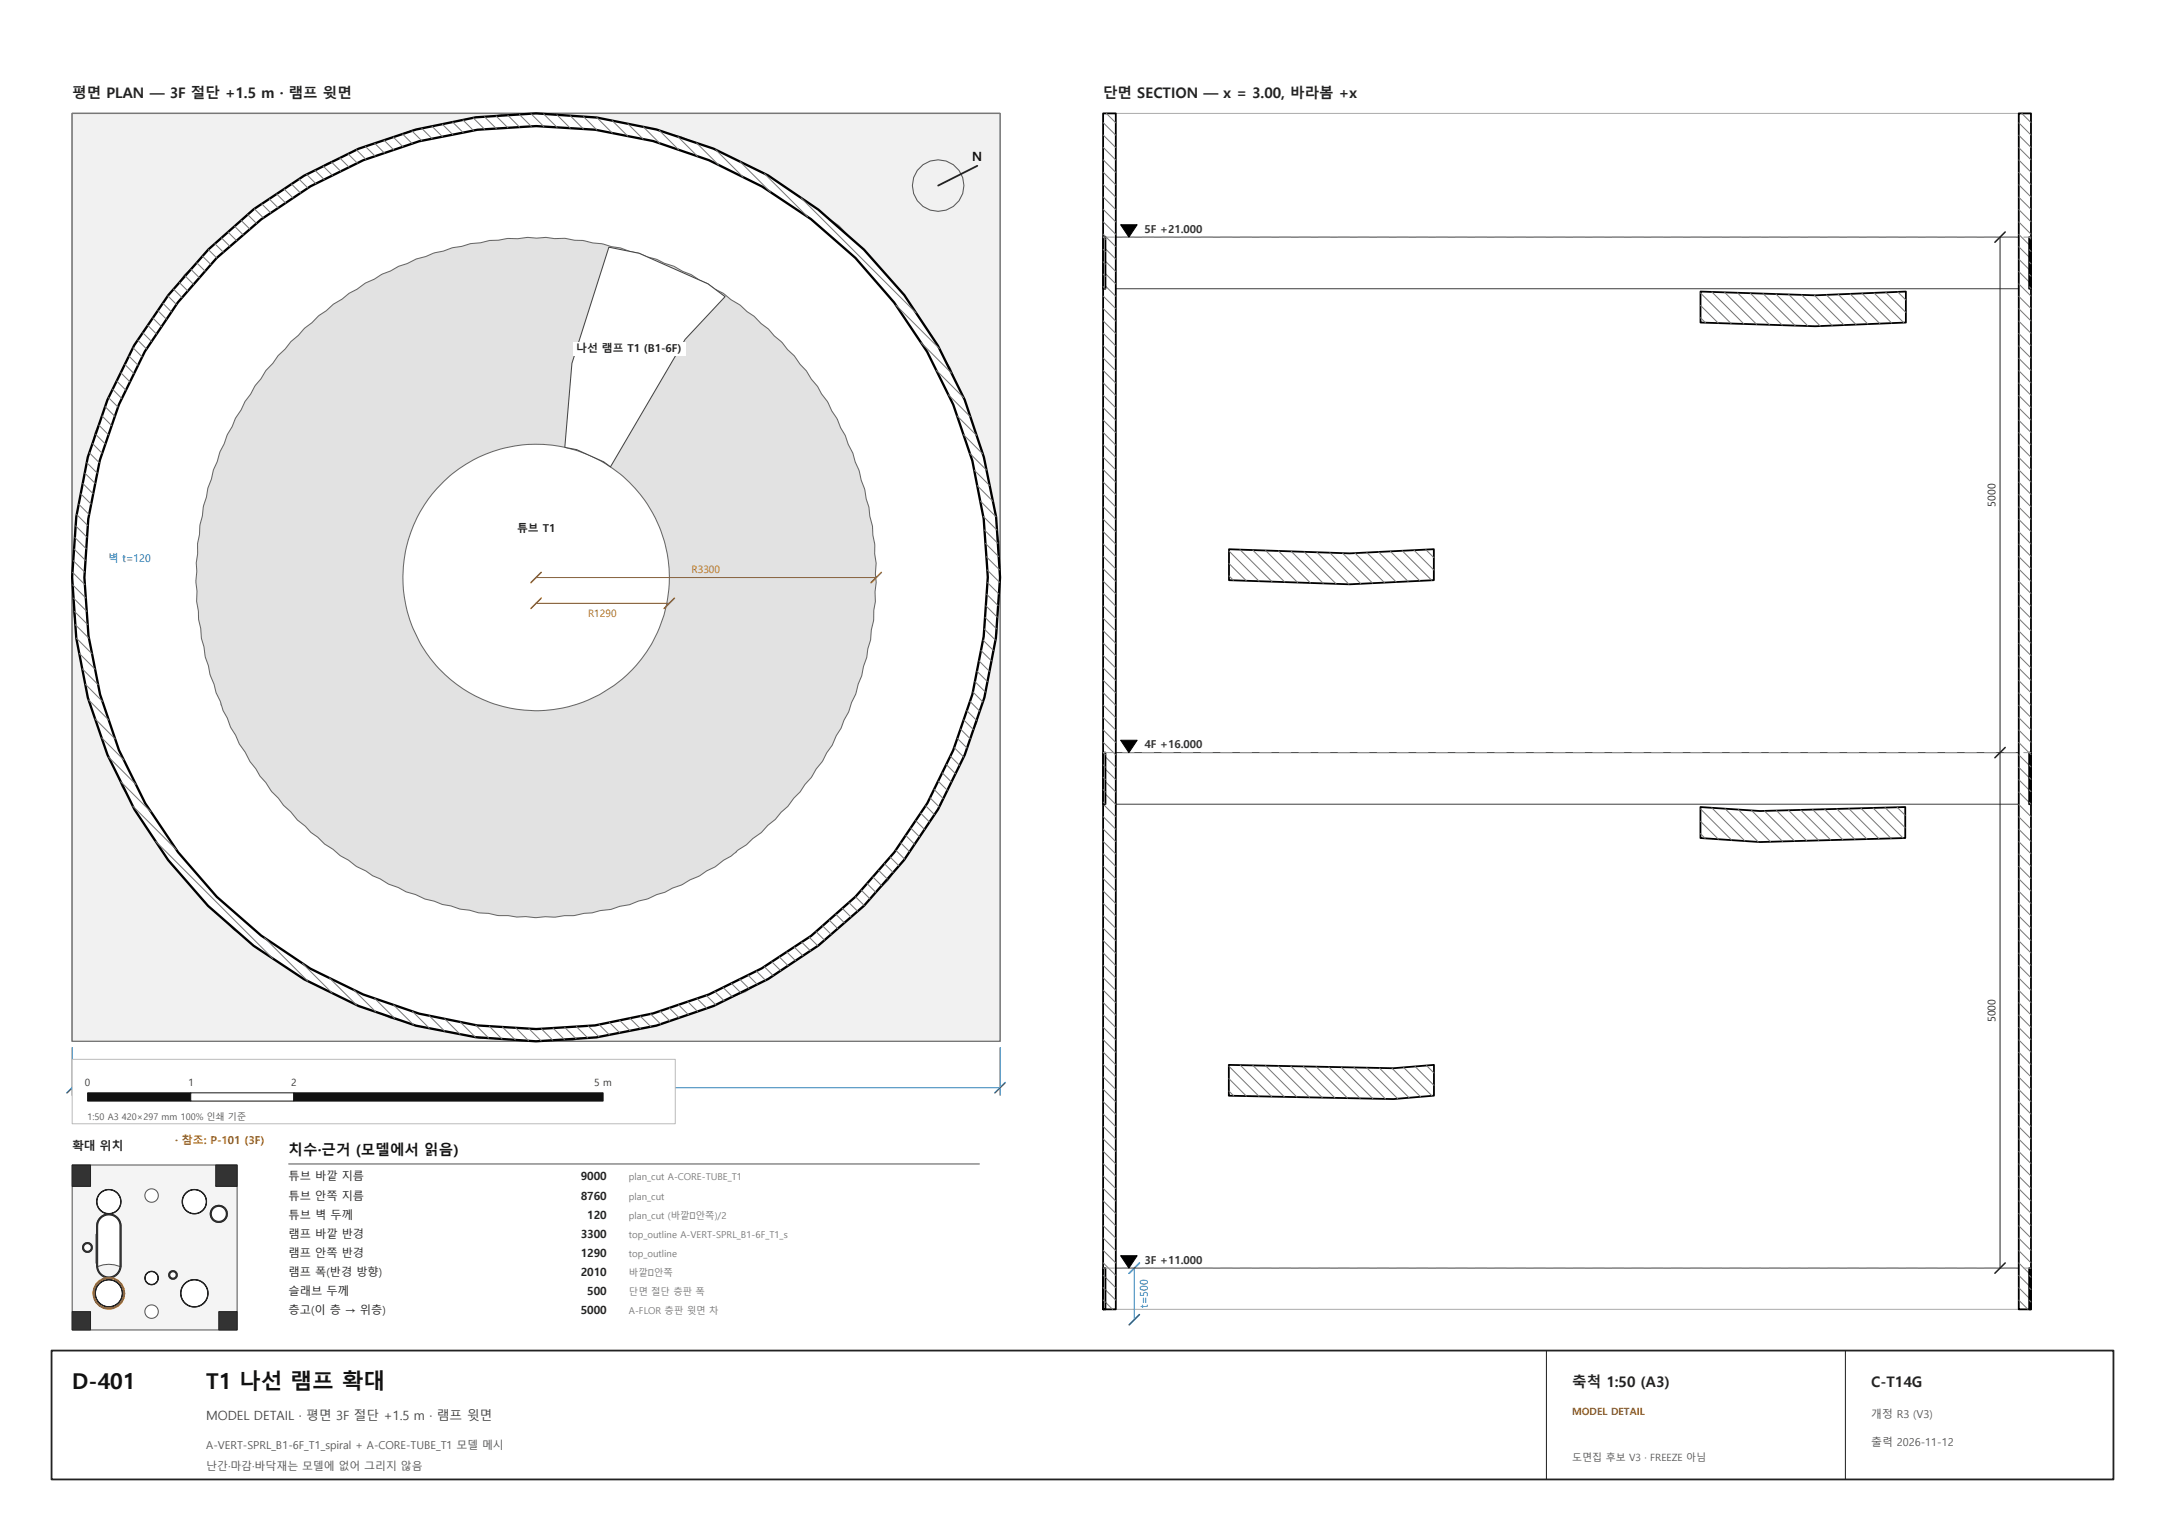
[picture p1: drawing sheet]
<svg xmlns="http://www.w3.org/2000/svg" width="420mm" height="297mm" viewBox="0 0 420 297" stroke-linecap="round" stroke-linejoin="round" font-family="sans-serif">
<path d="M14 22h180v180h-180z" fill="none" stroke="#aaa" stroke-width=".19"/>
<g fill="#f1f1f1" stroke="#777" stroke-width=".25">
<path d="M14 22h180v180h-90l34.4-6.8 29.2-19.5 19.6-29.2 6.8-34.5-6.8-34.4-19.6-29.2-29.2-19.5-34.4-6.8-34.4 6.8-29.2 19.5-19.5 29.2-6.9 34.4 6.8 34.5 19.6 29.2 29.2 19.5 34.4 6.8h-90z" fill-rule="evenodd"/>
<path d="M14 22h180v180h-180zM35.8 53.3l-10.2 14.5-7.1 16.1-3.8 17.2-.4 17.7 3 17.4 6.4 16.4 9.4 14.9 12.2 12.8 14.5 10.1 16.1 7.1 17.2 3.9 17.7 .4 17.3-3.1 16.5-6.3 14.8-9.5 12.9-12.2 10.1-14.4 7.1-16.2 3.8-17.2 .5-17.6-3.1-17.4-6.4-16.4-9.4-14.9-12.2-12.8-14.4-10.2-16.2-7.1-17.2-3.8-17.6-.4-17.4 3-16.4 6.4-15 9.5z" fill-rule="evenodd"/>
</g>
<path d="M56.4 66.3l1.5-1.2a9.4 9.4 0 0 1 2.6-2.5 8.9 8.9 0 0 1 2.8-2.3l1.4-1.3 1.7-1 1.3-1.1 1.6-.8a9.9 9.9 0 0 1 3.3-2 8.8 8.8 0 0 1 3.2-1.5l1.5-.9 1.7-.6 1.8-.9 1.8-.4a9.3 9.3 0 0 1 3.4-1.1 9.4 9.4 0 0 1 3.6-.9l1.7-.5 1.9-.2 1.8-.5h1.7l1.7-.3a12.5 12.5 0 0 0 4-.3l1.7 .2 1.8-.2 1.7 .3 2-.1 1.9 .4a9.3 9.3 0 0 1 3.5 .5 9.6 9.6 0 0 1 3.6 .7l1.8 .3 1.8 .7 1.8 .3 1.6 .7a8.8 8.8 0 0 1 3.3 1.3l1.8 .6 1.8 .9 1.6 .7 1.6 1 1.6 .8 1.4 1a9.4 9.4 0 0 1 3.1 2 9.7 9.7 0 0 1 3.1 2.4l1.4 .9 1.3 1.4 1.5 1 1.1 1.4a9.3 9.3 0 0 1 2.6 2.6 9.5 9.5 0 0 1 2.4 2.9l1.2 1.2 1 1.7 1.2 1.4 .8 1.4a9.6 9.6 0 0 1 2 3.3 9.4 9.4 0 0 1 1.7 3.3l.9 1.5 .6 1.7 .8 1.7 .5 1.7a9.4 9.4 0 0 1 1.2 3.6 9.8 9.8 0 0 1 .9 3.6l.6 1.6 .1 1.7 .6 2v1.7a9.1 9.1 0 0 1 .4 3.6l.3 1.8-.2 2.1 .2 1.7-.3 1.8 .1 1.9-.3 1.7a9.3 9.3 0 0 1-.5 3.8l-.1 1.9-.6 1.8-.2 1.6-.6 1.8-.3 1.8-.7 1.6a9.8 9.8 0 0 1-1.3 3.6 9.6 9.6 0 0 1-1.5 3.4l-.5 1.6-1 1.4-.8 1.9-1 1.4a9.6 9.6 0 0 1-2.1 3.2 9.3 9.3 0 0 1-2.2 3l-.9 1.4-1.2 1.2-1.2 1.6-1.3 1.2-1.1 1.4-1.4 1.1a9.7 9.7 0 0 1-3 2.6l-1.2 1.2-1.6 1-1.4 1.2-1.4 .8a9.9 9.9 0 0 1-3.3 2 9.4 9.4 0 0 1-3.2 1.8l-.6 .3a7.9 7.9 0 0 1-2.8 1.3l-1.5 .8-1.6 .4a9.8 9.8 0 0 1-3.5 1.3l-1.8 .7-1.9 .3-1.7 .6-2.1 .2-1.5 .5-1.6 .1a9.8 9.8 0 0 1-3.8 .4 10 10 0 0 1-3.7 .2 10 10 0 0 1-3.8 0l-1.7 .1-1.7-.3a9.7 9.7 0 0 1-3.8-.4 9.4 9.4 0 0 1-3.7-.6 9.3 9.3 0 0 1-3.6-.9l-1.7-.2-1.6-.7-1.8-.4-1.8-.9a8.9 8.9 0 0 1-3.3-1.3l-1.9-.7-1.7-1-1.4-.6-1.3-.9a9.6 9.6 0 0 1-3.4-2.1 8.9 8.9 0 0 1-3-2.1l-1.6-1.1-1.4-1.3-1.3-.9-1.1-1.2-1.5-1.2-1.3-1.6-1.4-1.3-1-1.3a9.8 9.8 0 0 1-2.4-3.1l-1.2-1.2-.8-1.4-1.1-1.5-.9-1.8-1.2-1.6-.7-1.7a9.4 9.4 0 0 1-1.6-3.3l-.8-1.5-.6-1.8-.8-1.6-.4-1.6a9.8 9.8 0 0 1-1.1-3.7 9.4 9.4 0 0 1-.8-3.6l-.5-1.7-.2-1.9-.4-1.8v-1.5l-.4-2 .1-1.9a9.8 9.8 0 0 1 0-3.9l-.1-1.6 .2-1.8v-1.9l.4-1.8a9.1 9.1 0 0 1 .6-3.6 9.8 9.8 0 0 1 .7-3.7l.3-1.7 .7-1.8 .4-1.7 .7-1.6a9.7 9.7 0 0 1 1.4-3.5 9.3 9.3 0 0 1 1.5-3.3l.7-1.7 1.1-1.6 .7-1.6 1.1-1.4a8.7 8.7 0 0 1 2-3l1-1.6 1.3-1.4 1.1-1.5 1.3-1.3zM78.2 112a25.8 25.8 0 0 0 51.6 0 25.8 25.8 0 0 0-51.6 0z" fill-rule="evenodd" fill="#e2e2e2" stroke="#666" stroke-width=".2"/>
<path d="M40.4 48.4l8.8-7.8 9.8-6.5 10.6-5.2 11.1-3.8 11.6-2.3 11.8-.8 11.6 .8 11.6 2.3 11.1 3.7 10.6 5.2 9.7 6.7 8.9 7.7 7.8 8.9 6.6 9.8 5.2 10.5 3.7 11.1 2.3 11.6 .8 11.6-.8 11.9-2.2 11.5-3.8 11.1-5.2 10.6-6.6 9.8-7.8 8.9-8.9 7.7-9.7 6.5-10.6 5.2-11.1 3.9-11.6 2.2-11.6 .8-11.9-.8-11.5-2.2-11.1-3.8-10.6-5.2-9.8-6.5-8.8-7.8-7.8-8.9-1.4-2.1-5.1-7.7-5.3-10.6-3.8-11.1-2.2-11.5-.8-11.9 .8-11.7 2.2-11.5 3.8-11.1 5.2-10.6 6.7-9.7zM42 50.1l-7.5 8.6-6.4 9.5-5 10.3-3.7 10.8-2.3 11.4-.7 11.3 .8 11.4 2.2 11.3 3.7 10.8 5.1 10.4 6.3 9.4 7.5 8.7 8.7 7.5 9.5 6.4 10.3 5 10.8 3.7 11.3 2.3 11.4 .7 11.4-.7 11.3-2.3 10.8-3.7 10.3-5 9.6-6.4 8.6-7.6 7.5-8.6 6.4-9.5 5-10.3 3.7-10.8 2.2-11.2 .8-11.5-.8-11.4-2.2-11.2-3.7-10.9-5-10.3-6.4-9.5-7.5-8.7-8.7-7.5-2.1-1.4-7.4-4.9-10.3-5.1-10.8-3.7-11.2-2.2-11.5-.7-11.4 .7-11.3 2.2-10.8 3.7-10.3 5-9.5 6.4z" fill-rule="evenodd" fill="#fff" stroke="#000" stroke-width=".45"/>
<g fill="none" stroke="#777" stroke-width=".19">
<path d="M50.8 39.5l1.7 1.8M52.2 38.6l1.8 1.7M53.7 37.6l1.7 1.8M55.1 36.7l1.7 1.7M56.6 35.7l1.7 1.7M58 34.7l1.7 1.8M59.5 33.8l1.8 1.8M61.1 33l1.8 1.8M62.7 32.2l1.8 1.8M64.3 31.4l1.8 1.8M65.9 30.7l1.8 1.7M67.5 29.9l1.8 1.7"/>
<path d="M69.1 29.1l1.9 1.8M70.9 28.4l1.9 1.9M72.7 27.8l1.9 1.9M74.5 27.2l1.9 1.9M76.3 26.6l1.9 1.9M78.1 26l1.9 1.9M79.9 25.4l1.9 1.9M81.8 24.9l2 2M83.8 24.5l2 2M85.8 24.1l2 2M87.8 23.7l2 2M89.8 23.3l2.1 2"/>
<path d="M91.8 22.9l2.2 2.2M94 22.6l2.3 2.3M96.2 22.5l2.3 2.3M98.5 22.4l2.3 2.3M100.8 22.2l2.3 2.3M103 22.1l2.5 2.4M105.5 22.1l2.6 2.6M108 22.3l2.6 2.6M110.6 22.4l2.6 2.6M113.2 22.6l2.6 2.6M115.8 22.8l3 3M118.8 23.4l3 3"/>
<path d="M121.8 24l3 3M124.8 24.6l3.2 3.2M127.9 25.3l3.8 3.8M131.5 26.5l3.8 3.8M135.1 27.7l4.3 4.3M138.8 29.1l5.4 5.3M143.6 31.4l5.9 5.9M148.3 33.7l8.4 8.4M155.4 38.4l22.3 22.3M31.6 58.8l1.7 1.7M32.6 57.4l1.6 1.7M33.7 56.1l1.6 1.6"/>
<path d="M34.8 54.8l1.6 1.7M35.9 53.5l1.7 1.7M37 52.2l1.7 1.7M38.2 51l1.6 1.6M39.3 49.7l1.6 1.6M40.4 48.4l1.6 1.6M41.7 47.3l1.6 1.6M43 46.2l1.6 1.6M44.2 45l1.7 1.7M45.5 43.9l1.7 1.7M46.8 42.8l1.7 1.7M48 41.6l1.8 1.7"/>
<path d="M49.3 40.5l1.8 1.8M173.8 59.2l8.4 8.4M20.4 78.9l1.9 1.9M21 77.1l1.9 1.9M21.9 75.5l1.7 1.8M22.6 73.9l1.8 1.8M23.4 72.3l1.8 1.8M24.2 70.7l1.8 1.8M25 69.1l1.8 1.8M25.8 67.5l1.8 1.7M26.7 66l1.7 1.7M27.7 64.6l1.7 1.7"/>
<path d="M28.7 63.1l1.7 1.7M29.6 61.7l1.7 1.7M30.6 60.3l1.7 1.6M178.7 66.5l5.9 5.9M181.6 71.8l5.3 5.3M184 76.6l4.2 4.2M14.9 99.8l2.1 2.2M15.3 97.8l2 2M15.7 95.8l2 2M16 93.8l2.1 2M16.4 91.8l2.1 2M16.8 89.7l2.1 2.1"/>
<path d="M17.3 87.8l2 2M17.9 86l1.9 1.9M18.5 84.3l2 1.8M19.2 82.5l1.9 1.9M19.8 80.7l1.9 1.9M185.7 80.7l3.7 3.8M186.9 84.3l3.8 3.8M188.2 88l3.2 3.2M189 91.2l3 3M189.6 94.2l3 3M190.2 97.2l3 3.1M14.1 111l2.4 2.4"/>
<path d="M14.1 113.4l2.5 2.6M14.2 108.8l2.2 2.2M14.3 116l2.5 2.6M14.4 106.5l2.2 2.2M14.5 118.6l2.5 2.6M14.5 104.3l2.2 2.2M14.7 102l2.2 2.2M190.7 100.2l2.7 2.6M191 102.8l2.6 2.6M191.1 119.8l2.2 2.2M191.2 105.4l2.5 2.6M191.2 117.5l2.3 2.2"/>
<path d="M191.4 108l2.5 2.6M191.4 115.3l2.2 2.2M191.5 110.6l2.4 2.4M191.6 113l2.2 2.2M14.6 121.2l2.7 2.6M14.8 123.8l3.1 3M15.4 126.8l3.1 3M16 129.7l3 3.1M16.5 132.7l3.4 3.4M17.2 135.8l3.9 3.9M18.5 139.5l3.8 3.8M186.9 139.6l1.9 1.9"/>
<path d="M187.5 137.9l1.9 1.8M188.2 136.1l1.9 1.9M188.7 134.2l2 2M189.1 132.2l2.1 2.1M189.5 130.2l2.1 2M189.9 128.2l2 2M190.3 126.2l2 2M190.7 124.2l2 2M190.9 122l2.2 2.2M19.7 143.1l4.3 4.3M21.1 146.9l5.3 5.3M23.4 151.6l5.9 5.9"/>
<path d="M25.8 156.4l8.4 8.4M177.6 159.2l1.8 1.7M178.6 157.7l1.7 1.8M179.6 156.3l1.7 1.7M180.4 154.8l1.8 1.7M181.2 153.1l1.8 1.8M182 151.5l1.8 1.8M182.8 149.9l1.8 1.8M183.6 148.3l1.8 1.8M184.4 146.7l1.8 1.8M185.1 145l1.9 1.9M185.7 143.2l1.9 1.9"/>
<path d="M186.3 141.4l1.9 1.9M30.2 163.2l22.7 22.7M159.6 179.6l1.6 1.7M160.9 178.5l1.6 1.6M162.1 177.3l1.7 1.7M163.4 176.2l1.7 1.7M164.7 175.1l1.7 1.7M166 174l1.7 1.7M167.1 172.7l1.7 1.7M168.2 171.4l1.7 1.7M169.3 170.1l1.7 1.7M170.4 168.8l1.7 1.7"/>
<path d="M171.6 167.5l1.7 1.8M172.7 166.3l1.7 1.7M173.8 164.9l1.7 1.8M174.7 163.5l1.8 1.7M175.7 162.1l1.7 1.7M176.7 160.6l1.7 1.7M51.3 181.9l8.4 8.4M58.7 186.9l5.7 5.7M63.9 189.7l5.3 5.2M68.6 192l4.3 4.3M72.7 193.7l3.9 3.8M76.3 194.9l3.9 3.9"/>
<path d="M80 196.2l3.3 3.3M83.2 197l3.1 3M86.3 197.6l2.9 3M89.3 198.3l2.9 2.9M92.3 198.9l2.5 2.5M94.9 199.1l2.5 2.5M97.5 199.2l2.5 2.5M100 199.4l2.5 2.5M102.6 199.5l2.4 2.4M105 199.6l2.2 2.2M107.3 199.4l2.2 2.2M109.5 199.3l2.3 2.2"/>
<path d="M111.8 199.1l2.2 2.3M114.1 199l2.1 2.1M116.2 198.8l2 1.9M118.2 198.3l2 2.1M120.2 197.9l2 2.1M122.2 197.5l2 2.1M124.2 197.1l2.1 2.1M126.2 196.7l2 2M128 196.1l2 2M129.8 195.5l2 1.9M131.6 194.9l1.9 1.9M133.4 194.3l1.9 1.9"/>
<path d="M135.2 193.7l1.9 1.9M137 193.1l1.9 1.8M138.7 192.3l1.8 1.8M140.3 191.6l1.8 1.7M141.9 190.8l1.8 1.8M143.5 190l1.8 1.8M145.1 189.2l1.8 1.8M146.7 188.4l1.8 1.8M148.3 187.5l1.7 1.8M149.7 186.6l1.8 1.7M151.2 185.6l1.7 1.7M152.6 184.7l1.7 1.7"/>
<path d="M154.1 183.7l1.7 1.7M155.5 182.8l1.7 1.7M157 181.8l1.7 1.7M158.3 180.7l1.7 1.7"/>
</g>
<path d="M118.1 48l5.9 1.1 13.3 6 3.4 2.4-7.8 8.3-14.5 24.8-1.3-1-5.2-2.4-2.3-.4 1.4-16.3z" fill-rule="evenodd" fill="#fff" stroke="#444" stroke-width=".2"/>
<g fill="#fff">
<path d="M100.2 101.1h7.4v2.7h-7.4z"/>
<path d="M111.1 66.4h21.8v2.6h-21.8z"/>
</g>
<circle cx="182" cy="36" r="5" fill="none" stroke="#555" stroke-width=".2"/>
<path d="M189.6 32.2l-7.6 3.8" fill="none" stroke="#222" stroke-width=".35"/>
<path d="M14 203.2v9.3M14 211h180M194 203.2v9.3" fill="none" stroke="#06a" stroke-width=".19"/>
<path d="M15 210l-2 2M195 210l-2 2" fill="none" stroke="#06a" stroke-width=".3"/>
<path d="M20.6 107.1h9.7v2.5h-9.7z" fill="#fff"/>
<path d="M104 112h66M104 117h25.8" fill="none" stroke="#a60" stroke-width=".19"/>
<path d="M105 111l-2 2M105 116l-2 2M130.8 116l-2 2M171 111l-2 2" fill="none" stroke="#a60" stroke-width=".3"/>
<path d="M214 22h180v232h-180z" fill="none" stroke="#aaa" stroke-width=".19"/>
<path d="M216.5 56h175.1M216.5 46h175.1M216.5 156h175.1M216.5 146h175.1M216.5 246h175.1" fill="none" stroke="#444" stroke-width=".2"/>
<path d="M214 22h2.5v232h-2.5zM391.6 22h2.4v232h-2.4z" fill-rule="evenodd" fill="#fff" stroke="#000" stroke-width=".35"/>
<g fill="none" stroke="#777" stroke-width=".19">
<path d="M214 23.8l2.5 2.4M214 26.2l2.5 2.4M214 28.6l2.5 2.4M214 31l2.5 2.5M214 33.4l2.5 2.4M214 35.8l2.5 2.5M214 38.2l2.5 2.5M214.6 22l1.9 1.8M391.6 23.8l2.4 2.4M391.6 26.2l2.4 2.4M391.6 28.6l2.4 2.4M391.6 31l2.4 2.4"/>
<path d="M391.6 33.4l2.4 2.4M391.6 35.8l2.4 2.4M391.6 38.3l2.4 2.3M392.2 22l1.8 1.8M214 40.6l2.5 2.5M214 43l2.5 2.5M214 45.4l2.5 2.5M214 47.8l2.5 2.5M214 50.2l2.5 2.5M214 52.6l2.5 2.5M214 55l2.5 2.5M214 57.4l2.5 2.5"/>
<path d="M214 59.8l2.5 2.5M391.6 40.6l2.4 2.4M391.6 43l2.4 2.4M391.6 45.5l2.4 2.3M391.6 47.9l2.4 2.3M391.6 50.3l2.4 2.3M391.6 52.7l2.4 2.3M391.6 55.1l2.4 2.3M391.6 57.5l2.4 2.3M391.6 59.9l2.4 2.4M214 62.2l2.5 2.5M214 64.7l2.5 2.4"/>
<path d="M214 67l2.5 2.5M214 69.5l2.5 2.4M214 71.9l2.5 2.4M214 74.3l2.5 2.4M214 76.7l2.5 2.4M214 79.1l2.5 2.4M391.6 62.3l2.4 2.4M391.6 64.7l2.4 2.4M391.6 67.1l2.4 2.4M391.6 69.5l2.4 2.4M391.6 71.9l2.4 2.4M391.6 74.3l2.4 2.4"/>
<path d="M391.6 76.7l2.4 2.4M391.6 79.1l2.4 2.4M214 81.5l2.5 2.4M214 83.9l2.5 2.4M214 86.3l2.5 2.4M214 88.7l2.5 2.5M214 91.1l2.5 2.4M214 93.5l2.5 2.4M214 95.9l2.5 2.5M214 98.3l2.5 2.5M391.6 81.5l2.4 2.4M391.6 83.9l2.4 2.4"/>
<path d="M391.6 86.3l2.4 2.4M391.6 88.7l2.4 2.4M391.6 91.1l2.4 2.4M391.6 93.5l2.4 2.4M391.6 95.9l2.4 2.4M391.6 98.4l2.4 2.3M214 100.7l2.5 2.5M214 103.1l2.5 2.5M214 105.5l2.5 2.5M214 107.9l2.5 2.5M214 110.3l2.5 2.5M214 112.7l2.5 2.5"/>
<path d="M214 115.1l2.5 2.5M214 117.5l2.5 2.5M214 119.9l2.5 2.5M391.6 100.7l2.4 2.4M391.6 103.2l2.4 2.3M391.6 105.6l2.4 2.3M391.6 108l2.4 2.3M391.6 110.4l2.4 2.3M391.6 112.8l2.4 2.3M391.6 115.2l2.4 2.3M391.6 117.6l2.4 2.4M391.6 120l2.4 2.4"/>
<path d="M214 122.4l2.5 2.4M214 124.7l2.5 2.5M214 127.2l2.5 2.4M214 129.6l2.5 2.4M214 132l2.5 2.4M214 134.4l2.5 2.4M214 136.8l2.5 2.4M214 139.2l2.5 2.4M391.6 122.4l2.4 2.4M391.6 124.8l2.4 2.4M391.6 127.2l2.4 2.4M391.6 129.6l2.4 2.4"/>
<path d="M391.6 132l2.4 2.4M391.6 134.4l2.4 2.4M391.6 136.8l2.4 2.4M391.6 139.2l2.4 2.4M214 141.6l2.5 2.4M214 144l2.5 2.4M214 146.4l2.5 2.5M214 148.8l2.5 2.4M214 151.2l2.5 2.4M214 153.6l2.5 2.5M214 156l2.5 2.5M214 158.4l2.5 2.5"/>
<path d="M391.6 141.6l2.4 2.4M391.6 144l2.4 2.4M391.6 146.4l2.4 2.4M391.6 148.8l2.4 2.4M391.6 151.2l2.4 2.4M391.6 153.6l2.4 2.4M391.6 156.1l2.4 2.3M391.6 158.4l2.4 2.4M214 160.8l2.5 2.5M214 163.2l2.5 2.5M214 165.6l2.5 2.5M214 168l2.5 2.5"/>
<path d="M214 170.4l2.5 2.5M214 172.8l2.5 2.5M214 175.2l2.5 2.5M214 177.6l2.5 2.5M391.6 160.9l2.4 2.3M391.6 163.3l2.4 2.3M391.6 165.7l2.4 2.3M391.6 168.1l2.4 2.3M391.6 170.5l2.4 2.3M391.6 172.9l2.4 2.4M391.6 175.3l2.4 2.3M391.6 177.7l2.4 2.4"/>
<path d="M214 180.1l2.5 2.4M214 182.4l2.5 2.5M214 184.8l2.5 2.5M214 187.3l2.5 2.4M214 189.7l2.5 2.4M214 192.1l2.5 2.4M214 194.5l2.5 2.4M214 196.9l2.5 2.4M214 199.3l2.5 2.4M391.6 180.1l2.4 2.4M391.6 182.5l2.4 2.4M391.6 184.9l2.4 2.4"/>
<path d="M391.6 187.3l2.4 2.4M391.6 189.7l2.4 2.4M391.6 192.1l2.4 2.4M391.6 194.5l2.4 2.4M391.6 196.9l2.4 2.4M391.6 199.3l2.4 2.4M214 201.7l2.5 2.4M214 204.1l2.5 2.4M214 206.5l2.5 2.5M214 208.9l2.5 2.4M214 211.3l2.5 2.5M214 213.7l2.5 2.5"/>
<path d="M214 216.1l2.5 2.5M214 218.5l2.5 2.5M391.6 201.7l2.4 2.4M391.6 204.1l2.4 2.4M391.6 206.5l2.4 2.4M391.6 208.9l2.4 2.4M391.6 211.3l2.4 2.4M391.6 213.8l2.4 2.3M391.6 216.1l2.4 2.4M391.6 218.6l2.4 2.3M214 220.9l2.5 2.5M214 223.3l2.5 2.5"/>
<path d="M214 225.7l2.5 2.5M214 228.1l2.5 2.5M214 230.5l2.5 2.5M214 232.9l2.5 2.5M214 235.3l2.5 2.5M214 237.8l2.5 2.4M391.6 221l2.4 2.3M391.6 223.4l2.4 2.3M391.6 225.8l2.4 2.3M391.6 228.2l2.4 2.3M391.6 230.6l2.4 2.4M391.6 233l2.4 2.3"/>
<path d="M391.6 235.4l2.4 2.4M391.6 237.8l2.4 2.4M214 240.1l2.5 2.5M214 242.5l2.5 2.5M214 245l2.5 2.4M214 247.4l2.5 2.4M214 249.8l2.5 2.4M214 252.2l1.8 1.8M391.6 240.2l2.4 2.4M391.6 242.6l2.4 2.4M391.6 245l2.4 2.4M391.6 247.4l2.4 2.4"/>
<path d="M391.6 249.8l2.4 2.4M391.6 252.2l1.8 1.8"/>
</g>
<path d="M214 246l.1 8z" fill-rule="evenodd" fill="#fff" stroke="#000" stroke-width=".35"/>
<path d="M214 247.6h.1M214 250h.1M214 252.4h.1" fill="none" stroke="#777" stroke-width=".19"/>
<path d="M214 246h.5v8h-.5zM393.7 246h.3v8h-.3z" fill-rule="evenodd" fill="#fff" stroke="#000" stroke-width=".35"/>
<path d="M214 247.4l.5 .4M214 249.8l.5 .4M214 252.2l.5 .4M393.7 247.4l.3 .4M393.7 249.8l.3 .4M393.7 252.2l.3 .4" fill="none" stroke="#777" stroke-width=".19"/>
<path d="M214 146h.5v10h-.5zM393.7 146h.3v10h-.3z" fill-rule="evenodd" fill="#fff" stroke="#000" stroke-width=".35"/>
<path d="M214 148.4l.5 .4M214 150.8l.5 .4M214 153.2l.5 .4M214 155.6l.4 .4M214 146l.5 .4M393.7 146l.3 .4M393.7 148.4l.3 .4M393.7 150.8l.3 .4M393.7 153.2l.3 .4M393.7 155.6l.3 .4" fill="none" stroke="#777" stroke-width=".19"/>
<path d="M214 46h.5v10h-.5zM393.7 46h.3v10h-.3z" fill-rule="evenodd" fill="#fff" stroke="#000" stroke-width=".35"/>
<path d="M214 48.4l.5 .4M214 50.8l.5 .4M214 53.2l.5 .4M214 55.6l.4 .4M214 46l.5 .4M393.7 46l.3 .4M393.7 48.4l.3 .4M393.7 50.8l.3 .4M393.7 53.2l.3 .4M393.7 55.6l.3 .4" fill="none" stroke="#777" stroke-width=".19"/>
<path d="M238.4 206.6l31.9 .6 7.9-.6v6l-7.9 .6-31.9-.6zM329.9 156.6l11.5 .7 28.2-.7v6l-28.2 .7-11.5-.7zM238.4 106.5l23.4 .9 16.4-.9v6l-16.4 .9-23.4-.9zM329.9 56.6l22.3 .7 17.5-.7v6l-17.5 .7-22.3-.7z" fill-rule="evenodd" fill="#fff" stroke="#000" stroke-width=".35"/>
<g fill="none" stroke="#777" stroke-width=".19">
<path d="M329.9 56.8l5.9 6M329.9 59.2l3.4 3.5M332.1 56.6l6.2 6.2M334.6 56.7l6.2 6.2M337.1 56.8l6.2 6.2M339.6 56.9l6.1 6.2M342 57l6.2 6.2M344.5 57l6.2 6.2M347 57.1l6.1 6.2M349.5 57.2l5.9 6M352 57.3l5.7 5.8M354.3 57.2l5.8 5.8"/>
<path d="M356.6 57.1l5.8 5.8M358.9 57l5.8 5.8M361.2 56.9l5.8 5.8M363.5 56.8l5.8 5.8M365.8 56.7l3.9 3.9M368.1 56.6l1.6 1.6M329.9 61.6l1 1M238.4 106.9l5.9 5.8M238.4 109.3l3.4 3.4M238.4 111.7l.9 .9M240.5 106.6l6.3 6.2M243 106.7l6.2 6.2"/>
<path d="M245.5 106.8l6.2 6.2M248 106.9l6.2 6.2M250.5 107l6.2 6.2M253 107.1l6.2 6.2M255.5 107.1l6.2 6.2M258 107.2l6 6M260.5 107.3l5.8 5.8M262.9 107.3l5.7 5.7M265.1 107.2l5.8 5.7M267.4 107.1l5.8 5.7M269.7 107l5.8 5.7M272 106.9l5.7 5.7"/>
<path d="M274.3 106.7l3.9 3.9M276.6 106.6l1.6 1.6M329.9 156.9l6 6.1M329.9 159.3l3.5 3.5M332.1 156.7l6.4 6.5M334.6 156.9l6.5 6.4M337.2 157l6.3 6.3M339.8 157.2l6 6M342.3 157.3l5.9 5.9M344.6 157.2l5.9 5.9M347 157.2l5.8 5.8M349.3 157.1l5.9 5.9"/>
<path d="M351.7 157l5.8 5.9M354 157l5.8 5.8M356.3 156.9l5.9 5.9M358.7 156.9l5.8 5.8M361 156.8l5.9 5.8M363.4 156.7l5.8 5.9M365.7 156.7l3.9 3.9M368 156.6l1.6 1.6M329.9 161.7l.9 .9M238.4 206.8l5.8 5.9M238.4 209.2l3.4 3.4M238.4 211.6l.9 1"/>
<path d="M240.6 206.6l6.1 6.1M243 206.7l6.2 6.1M245.5 206.7l6.1 6.1M248 206.8l6.1 6.1M250.4 206.8l6.1 6.1M252.9 206.9l6.1 6.1M255.3 206.9l6.1 6.1M257.8 207l6.1 6.1M260.2 207l6.1 6.1M262.7 207.1l6.1 6.1M265.1 207.1l6 6M267.6 207.2l5.8 5.8"/>
<path d="M270 207.2l5.6 5.6M272.3 207.1l5.5 5.5M274.5 206.9l3.7 3.7M276.7 206.7l1.5 1.4"/>
</g>
<path d="M214 246h180" fill="none" stroke="#999" stroke-width=".19" stroke-dasharray="2.2 1.6"/>
<path d="M217.4 243.6h3.2l-1.6 2.4z" fill="#000" stroke="#000" stroke-width=".19"/>
<path d="M221.6 243.2h15.2v2.6h-15.2z" fill="#fff"/>
<path d="M214 146h180" fill="none" stroke="#999" stroke-width=".19" stroke-dasharray="2.2 1.6"/>
<path d="M217.4 143.6h3.2l-1.6 2.4z" fill="#000" stroke="#000" stroke-width=".19"/>
<path d="M221.6 143.2h15.2v2.6h-15.2z" fill="#fff"/>
<path d="M214 46h180" fill="none" stroke="#999" stroke-width=".19" stroke-dasharray="2.2 1.6"/>
<path d="M217.4 43.6h3.2l-1.6 2.4z" fill="#000" stroke="#000" stroke-width=".19"/>
<path d="M221.6 43.2h15.2v2.6h-15.2z" fill="#fff"/>
<path d="M388 46v200" fill="none" stroke="#222" stroke-width=".19"/>
<path d="M389 45l-2 2M389 145l-2 2M389 245l-2 2" fill="none" stroke="#222" stroke-width=".3"/>
<path d="M220.1 246v10" fill="none" stroke="#06a" stroke-width=".19"/>
<path d="M221 245l-1.9 2M221 255l-1.9 2" fill="none" stroke="#06a" stroke-width=".3"/>
<path d="M14 226h32v32h-32zM19.4 236.2l-.4 .5-.3 .9v1.9h-.1v5.6h.1v.7a5.4 5.4 0 0 1 4.8 0v-8.1a2.37 2.37 0 0 0-1.5-2.1 2.37 2.37 0 0 0-2.6 .6zM18.4 250.9a2.65 2.65 0 0 0 5.3 0 2.65 2.65 0 0 0-5.3 0zM35 250.9a2.7 2.7 0 0 0 5.4 0 2.7 2.7 0 0 0-5.4 0zM35.3 233.1a2.4 2.4 0 0 0 4.8 0 2.4 2.4 0 0 0-4.8 0zM18.8 233.1a2.36 2.36 0 0 0 4.7 0 2.36 2.36 0 0 0-4.7 0zM28.1 254.4a1.3 1.3 0 0 0 2.6 0 1.3 1.3 0 0 0-2.6 0zM28.1 247.9a1.3 1.3 0 0 0 2.6 0 1.3 1.3 0 0 0-2.6 0zM32.7 247.3a.85 .85 0 0 0 1.7 0 .85 .85 0 0 0-1.7 0zM16 242a.95 .95 0 0 0 1.9 0 .95 .95 0 0 0-1.9 0zM40.8 235.5a1.66 1.66 0 0 0 3.3 0 1.66 1.66 0 0 0-3.3 0zM28.1 231.9a1.3 1.3 0 0 0 2.6 0 1.3 1.3 0 0 0-2.6 0z" fill-rule="evenodd" fill="#f4f4f4" stroke="#555" stroke-width=".2"/>
<g fill="#333" stroke="#222" stroke-width=".19">
<path d="M14 226h3.6v4.2h-3.6z" fill-rule="evenodd"/>
<path d="M41.8 226h4.2v4.2h-4.2z" fill-rule="evenodd"/>
<path d="M42.4 254.4h3.6v3.6h-3.6z" fill-rule="evenodd"/>
<path d="M14 254.4h3.6v3.6h-3.6z" fill-rule="evenodd"/>
</g>
<g fill="#fff" stroke="#222" stroke-width=".19">
<path d="M19.5 236.1a2.37 2.37 0 0 1 2.5-.4 2.37 2.37 0 0 1 1.5 2v8a2.37 2.37 0 0 1-2.4 2.2 2.37 2.37 0 0 1-2.4-2.3v-7.8a2.4 2.4 0 0 1 .8-1.7zM19.6 236.3a2.13 2.13 0 0 0-.7 1.6v7.7a2.16 2.16 0 0 0 2.2 2.1 2.16 2.16 0 0 0 2.2-2v-7.9a2.16 2.16 0 0 0-1.4-2 2.16 2.16 0 0 0-2.3 .5z" fill-rule="evenodd"/>
<path d="M40.8 235.5a1.66 1.66 0 0 1 3.3 0 1.66 1.66 0 0 1-3.3 0zM41 235.5a1.45 1.45 0 0 0 2.9 0 1.45 1.45 0 0 0-2.9 0z" fill-rule="evenodd"/>
<path d="M16 242a.95 .95 0 0 1 1.9 0 .95 .95 0 0 1-1.9 0zM16.2 242a.75 .75 0 0 0 1.5 0 .75 .75 0 0 0-1.5 0z" fill-rule="evenodd"/>
<path d="M32.7 247.3a.85 .85 0 0 1 1.7 0 .85 .85 0 0 1-1.7 0zM32.9 247.3a.65 .65 0 0 0 1.3 0 .65 .65 0 0 0-1.3 0z" fill-rule="evenodd"/>
<path d="M28.1 247.9a1.3 1.3 0 0 1 2.6 0 1.3 1.3 0 0 1-2.6 0zM28.2 247.9a1.23 1.23 0 0 0 2.4 0 1.23 1.23 0 0 0-2.4 0z" fill-rule="evenodd"/>
<path d="M18.4 250.9a2.7 2.7 0 0 1 5.4 0 2.7 2.7 0 0 1-5.4 0zM18.5 250.9a2.6 2.6 0 0 0 5.2 0 2.6 2.6 0 0 0-5.2 0z" fill-rule="evenodd"/>
<path d="M35 250.9a2.7 2.7 0 0 1 5.4 0 2.7 2.7 0 0 1-5.4 0zM35.1 250.9a2.6 2.6 0 0 0 5.2 0 2.6 2.6 0 0 0-5.2 0z" fill-rule="evenodd"/>
<path d="M18.7 233.1a2.4 2.4 0 0 1 4.8 0 2.4 2.4 0 0 1-4.8 0zM18.8 233.1a2.3 2.3 0 0 0 4.6 0 2.3 2.3 0 0 0-4.6 0z" fill-rule="evenodd"/>
<path d="M35.3 233.1a2.4 2.4 0 0 1 4.8 0 2.4 2.4 0 0 1-4.8 0zM35.4 233.1a2.3 2.3 0 0 0 4.6 0 2.3 2.3 0 0 0-4.6 0z" fill-rule="evenodd"/>
</g>
<circle cx="21.1" cy="250.9" r="3" fill="none" stroke="#a60" stroke-width=".4"/>
<path d="M56 225.8h134" fill="none" stroke="#555" stroke-width=".2"/>
<path d="M14 205.5h117v12.5h-117z" fill-rule="evenodd" fill="#fff" stroke="#bbb" stroke-width=".19"/>
<path d="M17 212h20v1.6h-20z" fill-rule="evenodd" fill="#111" stroke="#111" stroke-width=".19"/>
<path d="M37 212h20v1.6h-20z" fill-rule="evenodd" fill="#fff" stroke="#111" stroke-width=".19"/>
<path d="M57 212h60v1.6h-60z" fill-rule="evenodd" fill="#111" stroke="#111" stroke-width=".19"/>
<path d="M10 262h400v25h-400z" fill-rule="evenodd" fill="#fff" stroke="#222" stroke-width=".35"/>
<path d="M300 262v25M358 262v25" fill="none" stroke="#222" stroke-width=".2"/>
<g font-size="4.2" fill="#111">
<text x="14" y="269.5">D-401</text>
<text x="40" y="269.5">T1 나선 램프 확대</text>
</g>
<g font-size="2.8" fill="#222">
<text x="14" y="19">평면 PLAN — 3F 절단 +1.5 m · 램프 윗면</text>
<text x="214" y="19">단면 SECTION — x = 3.00, 바라봄 +x</text>
<text x="305" y="269">축척 1:50 (A3)</text>
<text x="363" y="269">C-T14G</text>
</g>
<text font-size="2.8" fill="#111" x="56" y="224">치수·근거 (모델에서 읽음)</text>
<text font-size="2.5" fill="#111" x="188.6" y="31.2">N</text>
<text font-size="2.5" fill="#444" x="40" y="275.5">MODEL DETAIL · 평면 3F 절단 +1.5 m · 램프 윗면</text>
<text font-size="2.3" fill="#222" x="14" y="223">확대 위치</text>
<g font-size="2.2" fill="#222">
<text x="56" y="229">튜브 바깥 지름</text>
<text x="56" y="232.7">튜브 안쪽 지름</text>
<text x="112.7" y="229">9000</text>
<text x="112.7" y="232.7">8760</text>
<text x="56" y="236.4">튜브 벽 두께</text>
<text x="113.9" y="236.4">120</text>
<text x="56" y="240.1">램프 바깥 반경</text>
<text x="56" y="243.8">램프 안쪽 반경</text>
<text x="112.7" y="240.1">3300</text>
<text x="112.7" y="243.8">1290</text>
<text x="56" y="247.5">램프 폭(반경 방향)</text>
<text x="56" y="251.2">슬래브 두께</text>
<text x="112.7" y="247.5">2010</text>
<text x="113.9" y="251.2">500</text>
<text x="56" y="254.9">층고(이 층 → 위층)</text>
<text x="112.7" y="254.9">5000</text>
</g>
<g font-size="2.1" fill="#333">
<text x="222" y="45.2">5F +21.000</text>
<text x="222" y="145.2">4F +16.000</text>
<text x="222" y="245.2">3F +11.000</text>
</g>
<g font-size="2.1" fill="#222">
<text x="111.8" y="68.4">나선 램프 T1 (B1-6F)</text>
<text x="100.3" y="103.1">튜브 T1</text>
</g>
<text font-size="2.1" fill="#06a" x="97.7" y="213.6">Ø9000 (바깥)</text>
<text font-size="2.1" fill="#a60" x="34" y="222">· 참조: P-101 (3F)</text>
<g font-size="2.1" fill="#555">
<text x="363" y="275">개정 R3 (V3)</text>
<text x="40" y="281">A-VERT-SPRL_B1-6F_T1_spiral + A-CORE-TUBE_T1 모델 메시</text>
<text x="363" y="280.5">출력 2026-11-12</text>
<text x="40" y="285.2">난간·마감·바닥재는 모델에 없어 그리지 않음</text>
</g>
<g font-size="2" fill="#222">
<text x="387.1" y="98.3" transform="rotate(-90 387.1 98.3)">5000</text>
<text x="387.1" y="198.3" transform="rotate(-90 387.1 198.3)">5000</text>
</g>
<g font-size="2" fill="#06a">
<text x="21" y="109">벽 t=120</text>
<text x="222.6" y="253.8" transform="rotate(-90 222.6 253.8)">t=500</text>
</g>
<g font-size="2" fill="#a60">
<text x="134.2" y="111.1">R3300</text>
<text x="114.1" y="119.6">R1290</text>
</g>
<g font-size="1.9" fill="#333">
<text x="16.5" y="210.6">0</text>
<text x="36.6" y="210.6">1</text>
<text x="56.5" y="210.6">2</text>
<text x="115.3" y="210.6">5 m</text>
</g>
<text font-size="1.9" fill="#a33" x="305" y="274.5">MODEL DETAIL</text>
<text font-size="1.9" fill="#555" x="305" y="283.5">도면집 후보 V3 · FREEZE 아님</text>
<text font-size="1.8" fill="#555" x="17" y="217.2">1:50 A3 420×297 mm 100% 인쇄 기준</text>
<g font-size="1.8" fill="#777">
<text x="122" y="229">plan_cut A-CORE-TUBE_T1</text>
<text x="122" y="232.7">plan_cut</text>
<text x="122" y="236.4">plan_cut (바깥−안쪽)/2</text>
<text x="122" y="240.1">top_outline A-VERT-SPRL_B1-6F_T1_s</text>
<text x="122" y="243.8">top_outline</text>
<text x="122" y="247.5">바깥−안쪽</text>
<text x="122" y="251.2">단면 절단 층판 폭</text>
<text x="122" y="254.9">A-FLOR 층판 윗면 차</text>
</g>
</svg>
